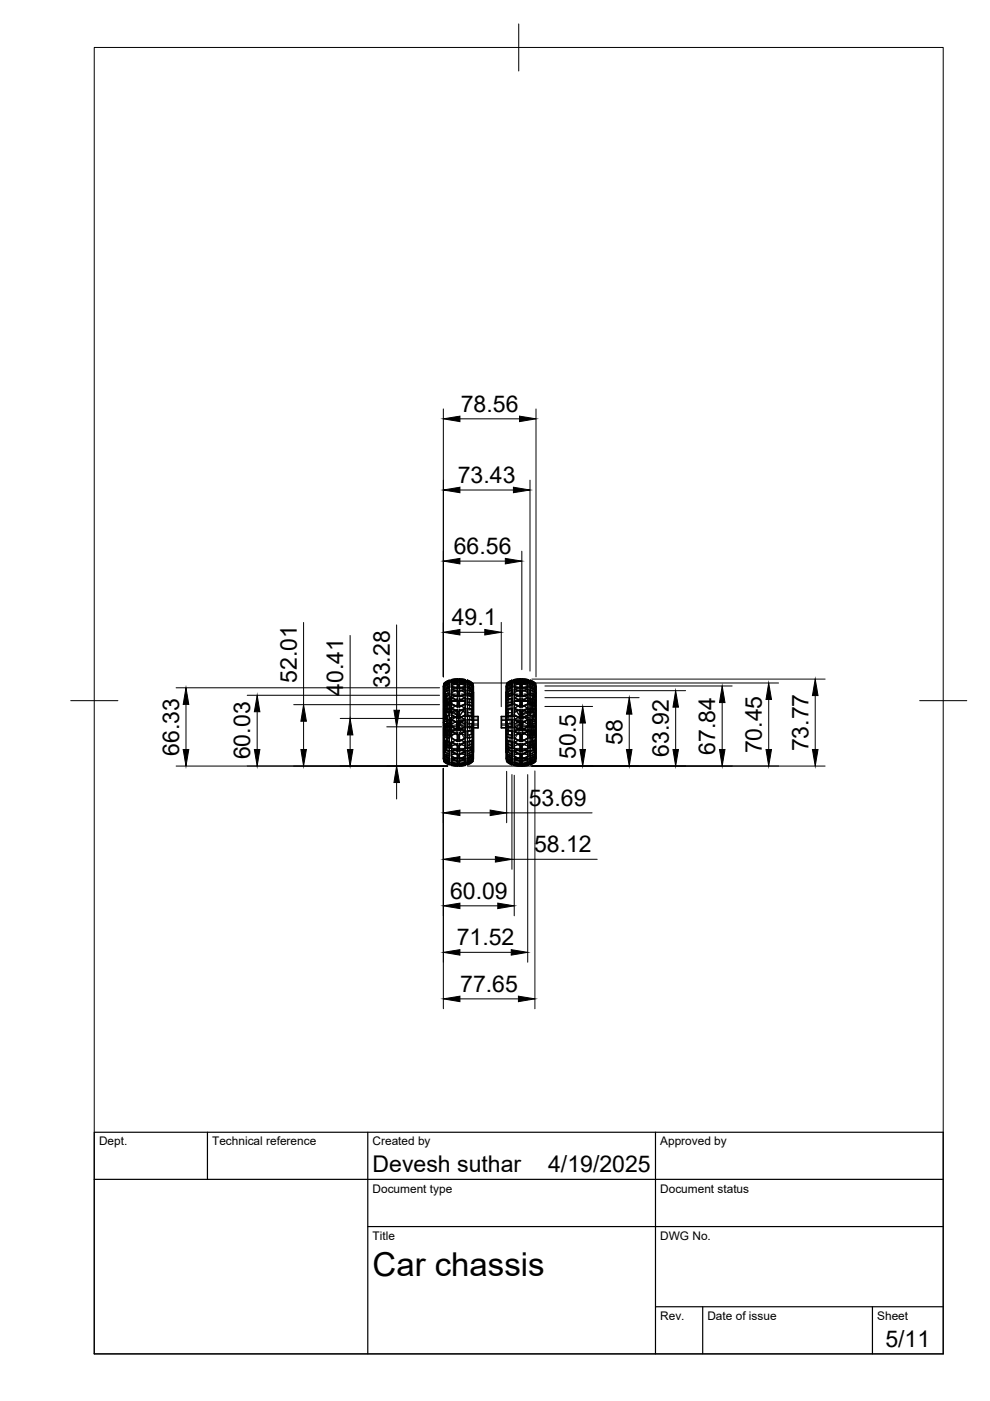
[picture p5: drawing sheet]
<svg xmlns="http://www.w3.org/2000/svg" width="210mm" height="297mm" viewBox="0 0 210 297" stroke-linecap="round" stroke-linejoin="round" font-family="sans-serif">
<!-- layer: Hidden -->
<g fill="none" stroke="#000" stroke-width=".21">
<path d="M94 146.8h.4v2.2M94 153.7v2.4M94 150.1v2.4M94 149v-2.2h.5v5.3M94 147.6h.8v1.1M94.1 151.1h1.2zM94.1 149.1l1.2-.2zM94.1 147.3l1-.4 .2 .1zM94.1 146l.8-.5h.4l-1.1 .5zM94.1 158.8l.1-.6v1.6l1.1 .4v.5M94.1 157l.1-.7v1.9l1.1 .3v.7M94.1 154.9l.1-.8v2.2l1.1 .1v.9"/>
<path d="M94.1 153.4l1.2 .1zM94.1 155.6l1.2 .3zM94.1 157.6l1.2 .4h-.4zM94.1 159.3l1.2 .5-.6-.1zM94.1 145h.1M94.1 151a4.4 4.4 0 0 1 2.7 .7v2.2a.73 .73 0 0 1 0 .7 .73 .73 0 0 1-.7 .3l-2 .3M94.1 149.6v7.3a2.02 2.02 0 0 0 .5 1.8M94.1 155.1l.2 .2 .3 .1v3.3l-.2-.3-.3-1.1v-.5l.2 1.3 .3 .6M94.1 155.1l.3 .3h.4M94.1 150.2h.5h-.5M94.1 150.4h1.2l.7 .1a1.61 1.61 0 0 1 1.2 1.4M94.1 151.5h.5"/>
<path d="M94.1 153h.5M94.1 155h.5M94.2 145h.1M94.2 145.1l1-.6 .1 .1-1.1 .6zM94.2 145l-.1 .2M94.4 150.2v2.4M94.4 153.8v2.4M94.4 157.4v2.1h-.4M94.4 147.2h.4M94.4 159.2h.4M94.5 156.9v2.6h-.5v-2.2M94.5 153.3v2.4"/>
<path d="M94.5 159.1h2.1M94.5 147.1h2.1M94.6 147.6h.1M94.6 152.2v2l-.4-.3-.1-.5 .2 .7 .5 .1v-2M94.6 151v-2l-.3 .5-.2 1.1 .2-1.3 .2-.2 .3-.1v2M94.6 157.3v1.4M94.6 153.7v2.4M94.6 150.1v2.4h.4M94.6 147.6v1.4M94.6 153.9l.2 .1zM94.6 154.5l.9 .1M94.6 150.8h1l.9 .3a1.13 1.13 0 0 1 .7 1.1 1.94 1.94 0 0 0-2.2-1.3h-.4"/>
<path d="M94.6 147.6v.7l-.3 .4-.2 .9M94.6 154.7l.9 .1v.1M94.6 158l.2 .2M94.6 152h.4M94.6 155.2h.4M94.6 155.5h.4M94.7 149.5l-.1 .1 .2-.1zM94.8 148.3l-.5 .2-.2 1.1M94.8 155.3h-.2h.2v2.8l-.2-.1 .2 .1M94.8 155.3v3.4h-.8M94.8 149.5h.1M94.8 154h.1"/>
<path d="M94.8 148.1h.1M94.8 152.3v1.7M94.8 149.5v1.6M94.8 148.1v.6l-.2 .1 .2-.2M94.8 155.3h.1M94.8 148.2v2.4M94.8 151.8v2.8M94.8 155.8v2.4M94.8 159.4v1.5l.2 .4 .6 .4 1 .3M95 152.4v5.8M95 149.1v2.1M95 148v1"/>
<path d="M95 148l-.2 .1M95 148.1h.5M95.2 158.6v.7M95.2 156.5v.8M95.2 154.1v.9M95.2 151.7v.9M95.2 149.4v.8M95.2 147.3v.7M95.2 145.7v.6M95.2 144.7v.3M95.2 144.3h.1M95.3 144.4l-.9 .4-.2 .3-.1-.1"/>
<path d="M95.3 151.7v.9h-1.1v1.5h1.1v.9M95.3 149.4v.8l-1.1 .3v2.1l-.1-.7M95.3 147.4v.7l-1.1 .4v2l-.1-.8M95.3 145.8v.6l-1.1 .5v1.6l-.1-.6M95.3 144.8v.3l-.3 .1a.92 .92 0 0 0-.8 1.2v.5l-.1-.5M95.3 144.4a1.16 1.16 0 0 0-1.1 1.3l-.1-.3M95.5 148.7v2.4M95.5 152.3v2.4h3.2v.2h-3.2M95.5 157.4v1.3h3.2M95.5 154.9v1.3M95.5 149.1h-.7l-.2 .1M95.5 149h-.7l-.2 .1"/>
<path d="M95.5 148.6v.1M95.5 158.2h-.7M95.7 151.1l1.3-.7zM95.7 148.8l1.3-.7zM95.7 146.8l1.3-.6zM95.7 145.3l1.3-.5v.2l-1.2 .4zM95.7 144.4l1.3-.3v.1l-1.2 .3zM95.7 144.2l1.3-.2v.1l-1.2 .2zM95.7 153.5l.7-.3zM95.7 154.1l.1 .9 1.2-.6-1.3 .6zM95.7 144.9l.1 .1M95.7 146.2h.1"/>
<path d="M95.7 148h.1M95.7 150.2h.1M95.7 144.1v.2M95.8 152.6v.6a1.01 1.01 0 0 0 .7 1.3l.5 .3M95.8 159.3v1l1.2 .5M95.8 157.3v1.3l1.2 .6M95.8 155v1.4l1.2 .7M95.8 155.9l1.2-.6zM95.8 156.4v.9l1.2-.5-1.3 .6zM95.8 158.1l1.2-.5zM95.8 158.6v.7l1.2-.4-1.3 .5zM95.8 160l1.2-.4-.5 .3z"/>
<path d="M95.8 144.2v.1M96.4 153.2l.6-.4v.5M96.4 144.2l-.6 .1M96.6 144.4l-1 .2-.6 .5-.2 .4v1.5M96.8 152.1h-1.3v2h1.3M97 150.4v.4l-1.2-.6v2.4l1.2-.7-1.3 .7v-1M97 148.1v.5l-1.2-.6v2.2l1.2-.7-1.3 .7v-.9M97 146.2v.4l-1.2-.4v1.8l1.2-.6-1.3 .6v-.8M97 144.8v.3l-1.2-.1v1.2l1.2-.5-1.3 .5v-.6M97 144.1v.2h-.8a.38 .38 0 0 0-.4 .1 .38 .38 0 0 0 0 .4v.2l1.2-.5-1.3 .4v-.4M97 152.8h.1M97 155.3v.5"/>
<path d="M97 157.6v.5M97 159.6v.4M97.2 151.9v1.6M97.2 153.5v-.1l-.2 .2-.7 .2h-1.7M97.2 153.5v.8M97.2 153.6l-1 .4-1.6 .1M97.2 154.3a1.99 1.99 0 0 1-2.2 1.6h-.9M97.2 153.5v.1M97.2 154.3l1.5 2.6v1.8M97.2 153.5v.2h1.5M97.2 153.4l1.5 .8v.5M97.2 153.6l1.5 .8"/>
<path d="M97.2 153.5h1.5M97.2 151.9h3.2M97.2 154.3h3.2M97.3 147.6h-1.8v1h3.2v.1h-3.2M97.4 153.2v-.4l.6 .4M97.4 150.8v-.4l1.2 .7-1.2-.7v.4l1.2-.6v2.4l-1.2-.7 1.2 .7v-1M97.4 148.2l1.2 .6-1.2-.6v.4l1.2-.6v2.2l-1.2-.7 1.2 .7v-.9M97.4 146.3l.7 .2 .5 .4-1.2-.6v.3l1.2-.4v1.8l-1.2-.6 1.2 .6v-.8M97.4 145v-.2l.4 .2 .8 .3v.1l-1.2-.4v.1l1.2-.1v1.2l-1.2-.5 1.2 .5v-.6M97.4 144.2v-.1l1.2 .3v.1l-1.2-.3 .4 .1a.53 .53 0 0 1 .7 0 .53 .53 0 0 1 .1 .7l-1.2-.5 1.2 .4v-.4M97.4 144.1l1.2 .1M97.4 154.3l1.2 .7v-.9v.9z"/>
<path d="M97.4 155.8v-.5l1.2 .7-1.2-.7v.5M97.4 156.7l1.2 .6v-.9v1zM97.4 157.6l1.2 .6-1.2-.6v.4M97.4 159.6l1.2 .4-1.2-.4v.3M97.4 152.8h.1M97.4 144.2v-.2h.1l1 .2 .1 .1M97.4 144.8v.2M97.4 146.2v.3M97.4 148.1v.4M97.4 153.2v.1M97.4 157.7v.4M97.4 159.7v.3"/>
<path d="M97.8 144.4l1 .3 .6 .5 .1 1.8M97.8 159.1h2.1M97.8 147.1h2.1M97.9 144.2h.7M98 153.2l.6 .3zM98.5 147.6h1.9M98.6 152.6v.6a.99 .99 0 0 1-.8 1.3l-.4 .3M98.6 159.3v1M98.6 158.6l-1.2 .6M98.6 157.3v1.3M98.6 156.4l-1.2 .7M98.6 155v1.4"/>
<path d="M98.6 158.6v.7l-1.2-.4 1.2 .5v-.7M98.6 158.6v.1M98.6 144.2v.1M98.6 144.9v.1M98.6 146.2h.1M98.6 148h.1M98.6 150.2h.1M98.6 144.1v.1M98.7 148.7v1.4l-1.5 2.1M98.7 158.7h1.7M98.7 150l-1.5 2.1M98.7 152.7h-1.5v.8"/>
<path d="M98.7 152.5h-1.5v.2M99.1 151.7v.9h1v1.5h-1v.9M99.1 151.1h1.1zM99.1 149.4v.8l1 .3v2.1l.1-.7M99.1 148.9l1.1 .2zM99.1 147.4v.7l1 .4v2l.1-.8M99.1 145.8v.6l1 .5v1.6l.1-.6M99.1 144.8v.3l.3 .1a.92 .92 0 0 1 .7 1.2v.5l.1-.5M99.1 144.4a1.16 1.16 0 0 1 1 1.3l.1-.3M99.1 153.5l1.1-.1zM99.1 155.9l1.1-.3zM99.1 158l1.1-.4-.8 .4z"/>
<path d="M99.1 159.8l1.1-.5-.5 .4zM99.1 144.4l1 .6M99.1 146.9l1.1 .4zM99.1 145.4l1.1 .6h-.1zM99.1 144.5l1.1 .7-1.1-.6zM99.1 144.3h.1M99.1 158.6v.7M99.1 156.5v.8M99.1 154.1v.9M99.1 151.7v.9M99.1 149.4v.8M99.1 147.3v.7"/>
<path d="M99.1 145.7v.6M99.1 144.7v.3M99.5 148.2v2.4M99.5 151.8v2.8M99.5 155.8v2.4M99.5 159.4v1.5l-.1 .4-.6 .4-1 .3M99.5 147.2h.4M99.5 159.2h.4M99.9 152.5h1.5M99.9 153.5h1.5M99.9 152.7h1.5M99.9 153.7h1.5"/>
<path d="M99.9 150.2v2.4M99.9 153.8v2.4M99.9 157.4v2.1h.5M99.9 156.9v2.6h.5M99.9 153.3v2.4M100.1 145l.1 .2M100.2 145h-.1M100.2 158.8l-.1-.6v1.6l-1 .4v.5M100.2 157l-.1-.7v1.9l-1 .3v.7M100.2 154.9l-.1-.8v2.2l-1 .1v.9M100.4 146.8h-.5v5.4M100.4 146.8h-.5v2.2"/>
<path d="M106.3 152.5h1.5M106.3 153.5h1.5M106.3 152.7h1.5M106.3 153.7h1.5M107.3 158.7h1.7M107.3 151.9h3.2M107.3 154.3h3.2M107.3 147.6h1.8M107.3 146.8h.4v5.4M107.3 146.8h.5v2.2M107.4 151.1h1.2zM107.4 149.1l1.2-.2z"/>
<path d="M107.4 147.3l.8-.4 .4 .1zM107.4 146l.8-.5h.4l-1.1 .5zM107.4 145h.1M107.4 158.8l.1-.6v1.6l1.1 .4v.5M107.4 157l.1-.7v1.9l1.1 .3v.7M107.4 154.9l.1-.8v2.2l1.1 .1v.9M107.4 153.4l1.2 .1zM107.4 155.6l1.2 .3zM107.4 157.6l1.2 .4h-.3zM107.4 159.3l1.2 .5-.6-.1zM107.5 145h.1M107.5 145.1l1-.6 .1 .1-1.1 .6z"/>
<path d="M107.5 145l-.1 .2M107.7 156.9v2.6h-.4M107.7 153.3v2.4M107.7 159.1h2.2M107.7 147.1h2.2M107.8 150.2v2.4M107.8 153.8v2.4M107.8 157.4v2.1h-.5M107.8 147.2h.3M107.8 159.2h.3M108.1 148.2v2.4M108.1 151.8v2.8"/>
<path d="M108.1 155.8v2.4M108.1 159.4v1.5l.2 .4 .5 .4 1.1 .3M108.5 144.3h.1M108.5 158.6v.7M108.5 156.5v.8M108.5 154.1v.9M108.5 151.7v.9M108.5 149.4v.8M108.5 147.3v.7M108.5 145.7v.6M108.5 144.7v.3M108.6 144.4l-1.1 .6"/>
<path d="M108.6 151.7v.9h-1.1v1.5h1.1v.9M108.6 149.4v.8l-1.1 .3v2.1l-.1-.7M108.6 147.4v.7l-1.1 .4v2l-.1-.8M108.6 145.8v.6l-1.1 .5v1.6l-.1-.6M108.6 144.8v.3l-.4 .1a.92 .92 0 0 0-.7 1.2v.5l-.1-.5M108.6 144.4a1.16 1.16 0 0 0-1.1 1.3l-.1-.3M109 152.5h1.5v.2M109 152.7h1.5M109 148.7v1.4l1.5 2.1M109 150l1.5 2.1M109 151.1l1.3-.7zM109 148.8l1.3-.7z"/>
<path d="M109 146.8l1.3-.6zM109 145.3l1.3-.5v.2l-1.2 .4zM109 144.4l1.3-.3v.1l-1.2 .3zM109 153.5l.7-.3zM109 154.1l.1 .9 1.2-.7-1.3 .7zM109 156l1.3-.7zM109 156.5l.1 .8 1.2-.5-1.3 .6zM109 151.6v1l1.3-.8M109 144.9l.1 .1M109 146.2h.1M109 148h.1M109 150.2h.1"/>
<path d="M109 144.1l.1 .1M109.1 144.3l-.1-.1 .3-.1 1-.1v.3h-.5a.53 .53 0 0 0-.6 0 .53 .53 0 0 0-.1 .7l1.2-.5-1.3 .4v-.4M109.1 152.6v.6a.99 .99 0 0 0 .7 1.3l.5 .3M109.1 159.3v1l1.2 .5M109.1 157.3v1.3l1.2 .6M109.1 155v1.4l1.2 .7M109.1 158.1l1.2-.5zM109.1 158.6v.7l1.2-.4-1.3 .5zM109.1 160l1.2-.4-.5 .3zM109.1 144.2l-.1 .1M109.7 153.2l.6-.4v.4M109.7 144.2h-.6"/>
<path d="M109.9 144.4l-1.1 .3-.6 .5-.1 1.8M110.3 150.4v.4l-1.2-.6v2.4l1.2-.7M110.3 148.1v.5l-1.2-.6v2.2l1.2-.7-1.3 .7v-.9M110.3 146.2v.4l-1.2-.4v1.8l1.2-.6-1.3 .6v-.8M110.3 144.8v.3l-1.2-.1v1.2l1.2-.5-1.3 .5v-.6M110.3 144.1l-1.2 .1M110.3 152.8h.1M110.3 151.8v.1M110.3 153.2v.1M110.3 154.3v.1M110.3 155.3v.5M110.3 157.6v.5"/>
<path d="M110.3 159.6v.4M110.3 147.6h1.9v1h-3.2v.1h3.2M110.5 151.9v1.6v-.1l.2 .2 .6 .2h1.7M110.5 153.5v.8M110.5 153.5l.1 .3 .5 .2 1.9 .1M110.5 154.3a1.99 1.99 0 0 0 2.2 1.6h.8M110.5 154.3l-1.5 2.6v1.8M110.5 152.7v.8h-1.5M110.5 153.5v.2h-1.5M110.5 153.4l-1.5 .8v.5M110.5 153.6l-1.5 .8M110.7 150.8v-.4l1.2 .7-1.2-.7v.4l1.2-.6v2.4l-1.2-.7 1.2 .7v-1"/>
<path d="M110.7 148.5v-.4l1.2 .7-1.2-.6v.4l1.2-.6v2.2l-1.2-.7 1.2 .7M110.7 146.5v-.3l1.2 .7-1.2-.6v.3l1.2-.4v1.8l-1.2-.6 1.2 .6M110.7 145v-.2l1.2 .6-1.2-.4v.1l1.2-.1v1.2l-1.2-.5 1.2 .5M110.7 144.2v-.1l.6 .1 .6 .2v.1l-1.2-.3 .7 .1a.38 .38 0 0 1 .5 .1 .38 .38 0 0 1 0 .4v.2l-1.2-.5 1.2 .4M110.7 154.3l1.2 .7v-.9v.9zM110.7 155.8v-.5l1.2 .7-1.2-.7v.5M110.7 156.7l1.2 .6v-.9v1zM110.7 157.7l1.2 .5-1.2-.6v.4M110.7 158.9l1.2 .4v-.7v.8zM110.7 159.7l1.2 .3-1.2-.4v.3M110.7 152.8h.1M110.7 157.6v.5"/>
<path d="M110.7 159.6v.4M110.8 152.1h1.4v2h-1.4M111.1 159.1h2.1M111.1 147.1h2.1M111.1 144.4l.9 .2 .6 .5 .2 .4v1.5M111.2 144.2h.7M111.3 153.2l.6 .3zM111.3 153.2l-.6-.4v.5M111.9 144.2l-1.2-.1v-.1l1.1 .2 .1 .1M111.9 152.6v.6a1.01 1.01 0 0 1-.8 1.3l-.4 .3M111.9 159.3v1M111.9 158.6l-1.2 .6"/>
<path d="M111.9 157.3v1.3M111.9 156.4l-1.2 .7M111.9 155v1.4M111.9 144.2v.1M111.9 149.3v.9M111.9 147.2v.8M111.9 145.6v.6M111.9 144.5v.4M111.9 144.9v.1M111.9 146.2h.1M111.9 148h.1M111.9 150.2h.1"/>
<path d="M111.9 144.1v.1M112.2 148.7v2.4M112.2 152.3v2.4h-3.2v.2h3.2v1.3M112.2 157.4v1.3h-3.2M112.2 149.1h.7l.1 .1M112.2 149h.5M112.2 158.2h.6M112.2 148.1h.5M112.2 148.6v.1M112.4 151.7v.9h1v1.5h-1v.9M112.4 148.9l1.1 .2zM112.4 149.4v.8l1 .3v2.1l.1-.7"/>
<path d="M112.4 147.4v.7l1 .4v2l.1-.8M112.4 145.8v.6l1 .5v1.6l.1-.6M112.4 144.8v.3l.3 .1a.92 .92 0 0 1 .7 1.2v.5l.1-.5M112.4 153.5l1.1-.1zM112.4 155.9l1.1-.3zM112.4 158l1.1-.4-.7 .4zM112.4 159.8l1.1-.5-.6 .4zM112.4 151.1h1.1zM112.4 146.9l1.1 .4zM112.4 145.4l1.1 .6h-.1zM112.4 144.5l1.1 .7-1.1-.6zM112.4 158.6v.7"/>
<path d="M112.4 156.5v.8M112.4 154.1v.9M112.4 151.7v.9M112.4 149.4v.8M112.4 147.3v.7M112.4 145.7v.6M112.4 144.7v.3M112.4 144.3h.1M112.7 152.4v2.4M112.7 149.1v2.1M112.7 148v1M112.7 149l.3 .1"/>
<path d="M112.7 154.8h-.5v.1M112.7 154.8v3.4M112.7 148l.2 .1M112.7 152h.3M112.7 155.2h.3M112.7 155.5h.3M112.8 148.2v2.4M112.8 151.8v2.8M112.8 155.8v2.4M112.8 159.4v1.5l-.2 .4-.6 .4-.9 .3M112.8 147.2h.4M112.8 159.2h.4"/>
<path d="M112.9 152.3v1.7M112.9 149.5v1.6M112.9 154l.1-.1zM112.9 149.5l.1 .1zM112.9 148.1v.6l.1 .1-.1-.2M112.9 155.3h.1M112.9 148.1h.1M112.9 148.3l.4 .2 .2 1.1M112.9 155.3h.1h-.1v2.8l.1-.1-.1 .1M112.9 155.3v3.4h.7M112.9 152.2v2h.1M113 149l.4 .5 .1 1.1-.1-1.1z"/>
<path d="M113 147.6h.1M113 157.3v1.4M113 153.7v2.4M113 150.1v2.4h-.3M113 147.6v1.4M113 154.5l-.8 .1M113 150.8h-.9l-.9 .3a1.13 1.13 0 0 0-.7 1.1 1.94 1.94 0 0 1 2.2-1.3h.3M113 149v2M113 152.2v2M113 147.6v.7l.4 .4 .1 .9M113 154.7l-.3 .1M113 158l-.2 .2"/>
<path d="M113 149h-.1v2M113 151.5h.5M113 153h.5M113 155h.5M113 150.2h.5M113.2 156.9v2.6h.4v-2.2M113.2 153.3v2.4M113.2 150.2v2.4M113.2 153.8v2.4M113.2 157.4v2.1h.5M113.4 145l-1-.6a1.16 1.16 0 0 1 1 1.3l.1-.3M113.4 145h.1"/>
<path d="M113.4 159.8v1M113.4 159.8l-1 .4v.5M113.4 158.2v1.6M113.4 158.2l-1 .3v.7M113.4 156.3v1.9M113.4 156.3l-1 .1v.9M113.4 145l.1 .2M113.4 156.3l.1 .7M113.4 158.2l.1 .6M113.4 159.8l.1 .4M113.5 145h-.1M113.5 151a4.4 4.4 0 0 0-2.7 .7v2.2a.73 .73 0 0 0 .1 .7 .73 .73 0 0 0 .7 .3l1.9 .3"/>
<path d="M113.5 153.4l-.1 .6-.4 .2M113.5 155.1l-.2 .3h-.4M113.5 155.1l-.1 .2-.4 .1v3.3l.3-.3 .2-1.1v-.5l-.1 1.3-.4 .6M113.5 149.6v7.3a2.02 2.02 0 0 1-.5 1.8M113.5 150.4h-1.1l-.7 .1a1.61 1.61 0 0 0-1.2 1.4M113.5 154.9l-.1-.8v2.2M113.6 153.7v2.4M113.6 150.1v2.4M113.6 149v-2.2h-.4v5.3M113.6 147.6h-.7v1.1M113.7 146.8h-.5v2.2M94.1 161.1l.1-.3a1.05 1.05 0 0 0 .9 1.1l.2 .1"/>
<path d="M94.1 160.2l.1-.4v1l1.1 .6v.3M94.1 160.6l.1-.1 1.1 .6-.1 .2zM94.1 161.3l.1-.1 1.1 .7-.1 .1zM94.1 161.2v.2l.1-.1 1.1 .7M95.2 162.1h.1M95.2 161.5v.3M95.2 160.3v.5M95.7 162.2l.1-.1 1.2 .2M95.8 161.8a.56 .56 0 0 0 .7 .4l.5 .1-1.3-.2M95.8 160.8a.7 .7 0 0 0 .7 1l.5 .1M95.8 160.3v.5l1.2-.1-1.3 .2zM95.8 161.3l1.2-.2-.6 .2-.7 .1z"/>
<path d="M95.8 161.5a.35 .35 0 0 0 .1 .3 .35 .35 0 0 0 .4 0l.7-.1-1.3 .2zM95.8 162h1.2v.1h-1.3zM95.8 162.1v.1M97 162.3v.1h-.4M97 161.1v.3M97 162v.2M97.4 160.6l1.2 .2v-.5v.6zM97.4 161.1l.1 .2 1.1 .1v-.1l-1.2-.2v.2M97.4 161.7l1.2 .1v-.3v.4zM97.4 162l.1 .2 1.1-.1v-.1h-1.2v.2M97.4 162.3v.1h.4M97.4 161.2v.2"/>
<path d="M98.6 162.1l-1.2 .2 1.2-.2M98.6 161.8v.3M98.6 161.5l-1.2 .4M98.6 160.8v.7M98.6 160.3l-1.2 .5M98.6 162.1l-1.2 .2M98.6 162.1v.1M99.1 161.1l1-.6 .1 .1-.7 .5-.4 .2zM99.1 161.9l1-.7 .1 .1-.8 .6-.3 .1zM99.1 162.1h.1M99.1 161.5v.3M99.1 160.3v.5"/>
<path d="M100.2 161.1l-.1-.3a1.05 1.05 0 0 1-.9 1.1l-.1 .1M100.2 160.2l-.1-.4v1l-1 .6v.3M100.2 161.4l-.1-.1-1 .7M100.2 161.2v.2M107.4 161.1l.1-.3a1.05 1.05 0 0 0 .9 1.1l.2 .1M107.4 160.2l.1-.4v1l1.1 .6v.3M107.4 161.3l.1-.1 1.1 .7-.1 .1zM107.4 161.2l.1 .2M107.4 161.4l.1-.1zM107.5 160.5l1.1 .6-.1 .2-.8-.5-.3-.2zM107.5 161.4l1.1 .6M108.5 162.1h.1"/>
<path d="M108.5 161.5v.3M108.5 160.3v.5M109 162.2l.1-.1 1.2 .2M109.1 161.8a.53 .53 0 0 0 .7 .4l.5 .1-1.3-.2M109.1 160.8v.7l1.2 .4M109.1 160.3v.5l1.2-.1-1.3 .2zM109.1 161.3l1.2-.2-.5 .2-.8 .1zM109.1 161.5v.3h1.2l-1.3 .1zM110.3 162h-1.2l-.1 .1M110.3 162l-.1 .2-1.2-.1M110.3 162v.4h-.4M110.3 161.1v.3"/>
<path d="M110.7 160.6l1.2 .2v-.5v.6zM110.7 161.2l1.2 .2v-.1l-1.2-.2v.2M110.7 161.7l.7 .1a.33 .33 0 0 0 .5-.3v.4zM110.7 162h1.2v.1l-1.1 .1zM110.7 162v.4h.4M110.7 161.1v.3M111.9 162.1l-1.2 .2 1.2-.2M111.9 161.8v.3M111.9 161.5l-1.2 .4M111.9 160.8v.7M111.9 160.3l-1.2 .5M111.9 162.1l-1.2 .2"/>
<path d="M111.9 162.1v.1M112.4 161.1l1-.6 .1 .1-.6 .4-.5 .3zM112.4 161.9l1-.7 .1 .1-.8 .6-.3 .1zM112.4 162.1h.1M112.4 161.5v.3M112.4 160.3v.5M113.4 161.3l-1 .7 1-.6M113.4 160.8v.5M113.4 160.8l-1 .6v.3M113.4 161.3v.1M113.4 160.8l.1 .3M113.5 161.2l-.1 .2"/>
</g>
<!-- layer: Visible -->
<g fill="none" stroke="#000" stroke-width=".36">
<path d="M94.1 145.2l-.1 .4v15.2l.1 .4M94.1 145.4l1.1-.7 .1 .1-1.1 .6zM94.1 146.4l1.1-.7 .1 .1zM94.1 147.9l1-.5h.2zM94.1 149.7l1.2-.3zM94.1 151.9l1.2-.2zM94.1 158.8l1.2 .4-.1 1.1-1.1-.5zM94.1 157l1.2 .3-.1 1.3-1.1-.4v-1.2l1.2 .2M94.1 145l1.1-.7 .1 .1h-.3zM94.1 145v.4M94.1 154.9l1.2 .1M94.1 158.8l1.2 .4"/>
<path d="M94.2 145h-.1M94.2 154.8l1.1 .2M94.2 154.9l-.1 1.4 .6 .1h.6v-1.4M95.2 152.6v1.5h-1.1v-1.5h.5h.7l-.1 1.5M95.2 144.3v.4M95.2 145v.7M95.2 146.3v1M95.2 148v1.4M95.2 150.2v1.5M95.2 155v1.5M95.2 157.3v1.3M95.2 159.3v1"/>
<path d="M95.2 144.3h.1M95.3 144.8l-.1-.5-1.1 .7M95.3 145.8l-.1-.8-.3 .1a.98 .98 0 0 0-.8 1.3M95.3 147.4v-1h-.4a1.03 1.03 0 0 0-.8 1.5M95.3 149.4l-.1-1.4-1.1 .4v1.3M95.3 151.7v-1.5h-.4l-.8 .2v1.5M95.3 144.4h.1M95.7 152.6l1.3 .7v1.5l-1.3-.7zM95.7 144.5l1.3 .1v.1h-1.2zM95.7 144.2h1.3v.5M95.7 145.6l1.3 .4zM95.7 145.6v-.7l1.3 .1v1"/>
<path d="M95.7 147.2l1.3 .5zM95.7 147.2v-1l1.3 .3v1.2M95.7 149.3l1.3 .6zM95.7 149.3v-1.3l1.3 .5v1.4M95.7 151.6l1.3 .7zM95.7 151.6v-1.4l1.3 .6v1.5M95.7 144.2v.3M95.7 152.6l1.1 .6M95.7 155l1.3 .8M95.7 157.4l1.3 .6M95.7 159.4l1.3 .5M95.7 144.3l-.4 .1"/>
<path d="M95.8 159.3l1.2 .6v1l-1.3-.5zM95.8 157.3l1.2 .7v1.3l-1.3-.6zM95.8 155l1.2 .8v1.4l-1.3-.7zM95.8 144.2h-.1M96.4 144.2h.6M96.8 153.2l.2 .1v1.5M97 144.1v-.1l-1.3 .1 1.3-.1v.2M97 144.2v.4M97 145v.9M97 146.5v1.1M97 148.5v1.3M97 150.8v1.5"/>
<path d="M97 155.8v1.4M97 158.1v1.2M97 144h.1M97 144.1v.1M97 154.8h.1M97 144.1h.4M97.4 144.1l.5 .1M97.4 144.6v-.4v.5h1.2v-.2l-1.2 .1v.1M97.4 145.9v-.9v1l1.2-.4-1.2 .4M97.4 147.6v-1.1v1.2l1.2-.5-1.2 .5M97.4 149.8v-1.3v1.4l1.2-.6-1.2 .6M97.4 150.8v1.5l1.2-.7-1.2 .7z"/>
<path d="M97.4 144v.2h1.2M97.4 144l1.2 .1M97.4 145l1.2-.1v.7M97.4 146.5l1.2-.3v1M97.4 148.5l1.2-.5v1.3M97.4 150.8l1.2-.6v1.4M97.4 155.8v1.4M97.4 158v1.3M97.4 159.9v1M97.4 144v.1M97.4 154.8h.1M97.5 153.2l1.1-.6z"/>
<path d="M97.5 153.2l-.1 .1v1.5M98.6 152.6v1.5l-1.2 .7v-1.5l.1-.1M98.6 144.1v.1M98.6 159.4v1l-1.2 .5v-1l1.2-.6-1.2 .7M98.6 157.4v1.3l-1.2 .6v-1.3l1.2-.6-1.2 .7M98.6 155v1.5l-1.2 .7v-1.4l1.2-.8-1.2 .8M98.6 144.2v.3M98.6 144.3l.5 .1M99.1 144.8l1 .6 .1-.4M99.1 159.2v1.1zM99.1 157.3v1.3zM99.1 155v1.5z"/>
<path d="M99.1 144.4h.1M99.1 159.2l1.1-.4-1.1 .5M99.1 157.2l1.1-.2-1.1 .3M99.1 152.6h1.1v1.5h-1.1v-1.5v1.5M99.1 144.3v.5zM99.1 145v.8zM99.1 145l.4 .1a.82 .82 0 0 1 .6 1.3l-1-.6M99.1 146.3v1.1zM99.1 146.3l.4 .1a1.04 1.04 0 0 1 .7 1.5l-1.1-.5M99.1 148v1.4zM99.1 148l1.1 .4v1.3l-1.1-.3M99.1 150.2v1.5z"/>
<path d="M99.1 150.2l1.1 .2v1.5l-1.1-.2M99.1 144.3l1.1 .7M99.1 144.7l1.1 .7M99.1 145.7l1.1 .7M99.1 147.3l1.1 .6M99.1 149.4l1.1 .3M99.1 151.7l1.1 .2M99.1 144.3v.1M99.1 144.3h.1M100.1 154.9l-1 .1M100.1 154.8l-1 .2M100.2 145.2l.2 .4v15.2l-.2 .4"/>
<path d="M100.2 145h.1M100.2 154.9v1.4l-1.1 .2M100.2 157v1.2l-1.1 .4M100.2 158.8v.5a.95 .95 0 0 1-1.1 1M100.4 146.8v12.7M100.4 151.9h1v2.4h-1M107.3 151.9h-1v2.4h1M107.3 146.8v12.7M107.4 145.2l-.1 .4v15.2l.1 .4M107.4 154.9v1.4l1.1 .2M107.4 157v1.2l1.1 .4M107.4 158.8v.5a.95 .95 0 0 0 1.1 1"/>
<path d="M107.5 145h-.1M107.5 154.9l1 .1M107.5 154.8l1.1 .2M108.5 152.6h-1.1v1.5h1.1M108.5 144.7v-.4l.1 .5-1.1 .6-.1-.4M108.5 145l-.3 .1a.82 .82 0 0 0-.7 1.3l1.1-.6-.1-.8v.7M108.5 146.3l-.3 .1a1.04 1.04 0 0 0-.8 1.5l1.2-.5-.1-1.1v1M108.5 148l-1.1 .4v1.3l1.2-.3-.1-1.4v1.4M108.5 150.2l-1.1 .2v1.5l1.2-.2-.1-1.5v1.5M108.5 144.3l.1 .1M108.5 157.3v1.3zM108.5 144.3l-1.1 .7"/>
<path d="M108.5 144.7l-1.1 .7M108.5 145.7l-1.1 .7M108.5 147.3l-1.1 .6M108.5 149.4l-1.1 .3M108.5 151.7l-1.1 .2M108.5 152.6l.1 1.5zM108.5 144.7l.1 .1M108.5 145.7l.1 .1M108.5 147.3l.1 .1M108.5 149.4h.1M108.5 151.7h.1M108.6 159.2l-.1 1.1"/>
<path d="M108.6 155l-.1 1.5M108.6 144.4h.1M108.6 159.2l-1.2-.4 1.1 .5M108.6 157.2l-1.2-.2 1.1 .3M109 152.6v1.5l1.3 .7v-1.5l-.2-.1M109 152.6l1.1 .6zM109 144.5l.1 .2h1.2M109 145.6l1.3 .4M109 147.2l1.3 .5M109 149.3l1.3 .6M109 151.6l1.3 .7M109 159.4v1l1.3 .5v-1l-1.2-.6 1.2 .7"/>
<path d="M109 157.4v1.3l1.3 .6v-1.3l-1.3-.6 1.3 .7M109 155v1.5l1.3 .7v-1.4l-1.3-.8 1.3 .8M109 144.5l1.3 .1v.1M109 144.3l-.4 .1M109.1 144.2h-.1M109.7 144.2h.6M110.1 153.2l.2 .1v1.5M110.3 144.6v-.4v.5M110.3 145.9v-.9v1M110.3 147.6v-1.1v1.2M110.3 149.8v-1.3v1.4M110.3 150.8v1.5z"/>
<path d="M110.3 144v.2M110.3 144l-1.3 .1 1.3-.1M110.3 144.2h-1.3v.3M110.3 145l-1.3-.1v.7M110.3 146.5l-1.3-.3v1M110.3 148.5l-1.3-.5v1.3M110.3 150.8l-1.3-.6v1.4M110.3 155.8v1.4M110.3 158v1.3M110.3 159.9v1M110.3 154.8h.1M110.3 144.1l1-.1 .6 .2"/>
<path d="M110.7 153.3l1.2-.7v1.5l-1.2 .7zM110.7 144.2h.5M110.7 150.8v1.5l1.2-.7-1.2 .7v-1.5l1.2-.6v1.4M110.7 159.9l1.2-.6v1.1l-1.2 .5zM110.7 158l1.2-.7v1.4l-1.2 .6zM110.7 155.8l1.2-.8v1.5l-1.2 .7zM110.7 144l1.2 .2M110.7 144.2v.4M110.7 145v.9M110.7 146.5v1.1M110.7 148.5v1.3M110.7 155.8v1.4"/>
<path d="M110.7 158.1v1.2M110.7 144v.2M110.7 144.6v.1M110.7 145.9v.1M110.7 147.6v.1M110.7 149.8v.1M110.7 154.8h.1M110.8 153.2l-.1 .1v1.5M111.9 144.2h-1.2v.5h1.2v-.2l-1.2 .1M111.9 145.6v-.7l-1.2 .1v1l1.2-.4-1.2 .3M111.9 147.2v-1l-1.2 .3v1.2l1.2-.5-1.2 .4M111.9 149.3v-1.3l-1.2 .5v1.4l1.2-.6-1.2 .5"/>
<path d="M111.9 144.2v.3M111.9 152.6l-1.1 .6M111.9 155l-1.2 .8M111.9 157.4l-1.2 .6M111.9 159.4l-1.2 .5M111.9 144.3l.5 .1M112.4 144.4v-.1l.7 .3 .4 .4M112.4 144.4h.1M112.4 159.2l1.1-.5a1.06 1.06 0 0 1-1.1 1.6M112.4 157.2l1.1-.2v1.2l-1.1 .4M112.4 152.6v1.5h1.1v-1.5h-.4h-.7v1.5M112.4 144.7l.9 .4 .2 .3h-.1l-1-.6v-.5l1.1 .7"/>
<path d="M112.4 145.7l1.1 .7-1.1-.6v-.8l.4 .1a.98 .98 0 0 1 .7 1.3M112.4 147.3l1.1 .6-1.1-.5v-1h.4a1.03 1.03 0 0 1 .7 1.5M112.4 149.4l1.1 .3-1.1-.3v-1.4l1.1 .4v1.3M112.4 151.7l1.1 .2-1.1-.2v-1.5l.9 .2h.2v1.5M112.4 144.3l.6 .2 .5 .5M112.4 144.3v.4M112.4 145v.7M112.4 146.3v1M112.4 148v1.4M112.4 150.2v1.5M112.4 157.3v1.3M112.4 159.3v1"/>
<path d="M112.4 144.3v.1M112.4 144.3h.1M112.4 144.7v.1M112.4 145.7v.1M112.4 147.3v.1M112.4 149.4h.1M112.4 151.7h.1M113.4 154.9l.1 1.4-1.1 .2M113.5 154.8l-1.1 .2v1.5M113.5 145.2l.2 .4v15.2l-.2 .4M113.5 158.8l-1.1 .4v1.1M113.5 157l-1.1 .3v1.3"/>
<path d="M113.5 154.9l-1.1 .1v1.5M113.5 145v.4M94.1 161.4l.1-.4 1.1 .7M94.1 161.4l1.1 .7 .1-.4M94.1 160.2l.8 .5h.4M94.1 161.1l.5 .4 .6 .3 .1-.1M94.1 161.4h.1M94.1 161.4l.5 .4 .6 .3 .1-.1M94.2 160.2l1.1 .5M94.2 160.2a.64 .64 0 0 0-.1 .6 .64 .64 0 0 0 .6 .5l.5 .2 .1-.8M95.2 160.8v.7M95.2 161.8v.3"/>
<path d="M95.3 162h.1M95.3 162l.4 .1M95.7 162.2l.1-.4 1.2 .3v.2M95.7 160.9l1.3 .4M95.7 162.2l1.3 .2v-.1M95.7 161.9l1.3 .3v-.1M95.7 162.2v.1M95.8 160.8l1.2 .5v.7l-1.3-.4zM95.8 162.2l.8 .2M97 160v.9M97 161.4v.6M97 162.2v.2"/>
<path d="M97 162.3h.4M97.4 162.2l1.2-.3v-.1l-1.2 .3v.2M97.4 161.3v.7M97.4 162.1v.3M98.6 162.2h.1M98.6 160.9v.7l-1.2 .4v-.7l1.2-.5v.1l-1.2 .5M98.6 162.3l-.8 .1M98.6 162.2l-1.2 .2v-.1M98.6 161.9v.3M99.1 161.7v.4zM99.1 160.7v.8zM99.1 162l-.5 .1"/>
<path d="M99.1 161.7l1-.7 .1 .1-1.1 .7M99.1 162h.1M100.1 160.2l-.1 .2-.9 .4M100.1 160.2l-1 .5M100.2 161.4l-.7 .6-.4 .1v-.1M100.2 161.4h.1M100.2 160.2a1.09 1.09 0 0 1-1.1 1.3M100.2 161.1v.3M100.2 161.4l-1.1 .7M107.4 161.4l.8 .6 .3 .1 .1-.1M107.4 160.2a1.09 1.09 0 0 0 1.1 1.3M107.4 161.1v.3l.3 .2 .8 .5"/>
<path d="M107.5 160.2l.2 .2 .8 .4M107.5 160.2l1.1 .5M108.6 161.7l-.1 .4M108.6 160.7l-.1 .8M108.6 162l.4 .1M108.6 162h.1M108.6 161.7l-1.1-.7-.1 .1 1.1 .7M109 160.9v.7l1.3 .4v-.7l-1.2-.5-.1 .1 1.3 .5M109 162.2l.9 .2M109 162.2l1.3 .2v-.1M109 161.9v.3M109.1 162.2l-.1 .1"/>
<path d="M110.3 162.2l-1.3-.3 .1-.1 1.2 .3v.2M110.3 161.3v.7M110.3 162.1v.3M110.3 162.3h.4M110.7 161.3l1.2-.5v.8l-1.2 .4zM110.7 160v.9M110.7 161.4v.6M110.7 162.2v.2M110.7 162.3v.1M111.9 162.2h.1M111.9 162.2v-.4l-1.2 .3v.2M111.9 162.3l-.8 .1"/>
<path d="M111.9 160.9l-1.2 .4M111.9 162.2l-1.2 .2M111.9 161.9l-1.2 .3v-.1M112.4 162h.1M112.4 160.8v.7M112.4 161.8v.3M113.4 160.2a.64 .64 0 0 1 .2 .6 .64 .64 0 0 1-.6 .5l-.6 .2M113.5 160.2l-1.1 .5M113.5 161.1l-.4 .4-.7 .3v-.1v.4M113.5 161.4v-.4l-1.1 .7M113.5 160.2l-.7 .5h-.4v.8M113.5 161.4h.1"/>
<path d="M113.5 161.4l-1.1 .7v-.1l-.5 .1M113.5 161.4l-1.1 .7"/>
</g>
<g fill="#000">
<circle cx="94.1" cy="145" r=".18"/>
<circle cx="94.5" cy="147.6" r=".18"/>
<circle cx="94.5" cy="149.6" r=".18"/>
<circle cx="95.3" cy="144.4" r=".18"/>
<circle cx="95.7" cy="144.1" r=".18"/>
<circle cx="97" cy="153.3" r=".18"/>
<circle cx="97.4" cy="153.3" r=".18"/>
<circle cx="99.1" cy="144.4" r=".18"/>
<circle cx="99.9" cy="149.6" r=".18"/>
<circle cx="99.9" cy="147.6" r=".18"/>
<circle cx="107.4" cy="145" r=".18"/>
<circle cx="107.7" cy="147.6" r=".18"/>
<circle cx="107.7" cy="149.6" r=".18"/>
<circle cx="108.6" cy="144.4" r=".18"/>
<circle cx="109" cy="144.1" r=".18"/>
<circle cx="110.3" cy="153.3" r=".18"/>
<circle cx="110.7" cy="153.3" r=".18"/>
<circle cx="110.7" cy="152.3" r=".18"/>
<circle cx="112.4" cy="144.4" r=".18"/>
<circle cx="113.2" cy="149.6" r=".18"/>
<circle cx="113.2" cy="147.6" r=".18"/>
</g>
<!-- layer: BORDER -->
<path d="M20 10.1h180v276.9h-180zM110 5.1v10M15 148.6h10M195 148.6h10" fill="none" stroke="#000" stroke-width=".21"/>
<!-- layer: TITLEBLOCK -->
<path d="M20 240.1h180v46.9h-180zM20 250h180M44 240.1v9.9M78 240.1v46.9M139 240.1v46.9M78 260.1h122M139 277.1h61M149 277.1v9.9M185 277.1v9.9" fill="none" stroke="#000" stroke-width=".25"/>
<!-- layer: FD_Dimensions -->
<g fill="none" stroke="#000" stroke-width=".21">
<path d="M94 86.7v56.8M97.5 88.8h12.7M113.6 86.7v56.8M97.5 103.9h11.4M97.5 119h9.6M110.6 116.9v25.1M112.4 101.8v40.5M64.4 132v17.4M74.2 134.7v17.6M84.1 132.5v18.1M97.5 134.1h5.3M106.3 132v17.8"/>
<path d="M37.3 145.8h55.9M39.4 149.3v9.6M52.4 147.4h40.8M54.5 150.9v8M62.3 149.4h30.9M64.4 152.9v6M72.1 152.3h22.8M74.2 155.8v3.1M82 154.1h11.6M84.1 154.1v8.3M97.4 144.8h67.7M112.8 144h62.1"/>
<path d="M115.5 145.4h39.7M115.5 146.4h29.9M115.5 147.9h20M115.5 149.8h10.1M123.5 153.3v5.6M133.4 151.4v7.5M143.3 149.9v9M153.1 149v9.9M163 148.3v10.6M172.8 147.5v11.4M37.3 162.4h57.6M84.1 165.9v3.5"/>
<path d="M94 162.9v51M97.5 172.3h6.4M99.1 162.4h75.8M107.4 163.5v10.9M107.4 172.3h18.1M108.5 164.2v20.1M109 164.4v29.8M111.9 164.2v39.8M113.4 163.5v50.4M97.5 192.1h8M97.5 182.2h7.5M108.5 182.2h18.1"/>
<path d="M97.5 211.8h12.4M97.5 201.9h10.9"/>
</g>
<g fill="#000" stroke="#000" stroke-width=".21">
<path d="M94 88.8l3.5-.6v1.2zM110.2 88.2l3.4 .6-3.4 .6zM94 103.9l3.5-.6v1.2zM94 119l3.5-.6v1.2zM107.1 118.4l3.5 .6-3.5 .6zM108.9 103.3l3.5 .6-3.5 .6zM94 134.1l3.5-.6v1.1zM102.8 133.5l3.5 .6-3.5 .5zM38.8 158.9h1.2l-.6 3.5zM39.4 145.8l.6 3.5h-1.2zM53.9 158.9h1.2l-.6 3.5zM54.5 147.4l.6 3.5h-1.2z"/>
<path d="M63.8 158.9h1.2l-.6 3.5zM64.4 149.4l.6 3.5h-1.2zM73.7 158.9h1.1l-.6 3.5zM74.2 152.3l.6 3.5h-1.1zM83.5 150.6h1.2l-.6 3.5zM123 158.9h1.1l-.6 3.5zM123.5 149.8l.6 3.5h-1.1zM132.8 158.9h1.2l-.6 3.5zM133.4 147.9l.6 3.5h-1.2zM142.7 158.9h1.1l-.5 3.5zM143.3 146.4l.5 3.5h-1.1zM152.5 158.9h1.2l-.6 3.5z"/>
<path d="M153.1 145.4l.6 3.6h-1.2zM162.4 158.9h1.2l-.6 3.5zM163 144.8l.6 3.5h-1.2zM172.3 158.9h1.1l-.6 3.5zM172.8 144l.6 3.5h-1.1zM84.1 162.4l.6 3.5h-1.2zM94 172.3l3.5-.5v1.1zM103.9 171.8l3.5 .5-3.5 .6zM94 192.1l3.5-.6v1.1zM94 182.2l3.5-.6v1.2zM105 181.6l3.5 .6-3.5 .6zM105.5 191.5l3.5 .6-3.5 .5z"/>
<path d="M94 211.8l3.5-.6v1.2zM94 201.9l3.5-.6v1.2zM108.4 201.3l3.5 .6-3.5 .6zM109.9 211.2l3.5 .6-3.5 .6z"/>
</g>
<text font-size="7" x="79" y="270.6">Car chassis</text>
<g font-size="4.9">
<text x="97.7" y="87.3">78.56</text>
<text x="97.1" y="102.4">73.43</text>
<text x="96.2" y="117.5">66.56</text>
<text x="95.8" y="132.6">49.1</text>
<text x="62.9" y="144.7" transform="rotate(-90 62.9 144.7)">52.01</text>
<text x="72.8" y="147.5" transform="rotate(-90 72.8 147.5)">40.41</text>
<text x="82.6" y="145.9" transform="rotate(-90 82.6 145.9)">33.28</text>
<text x="38" y="160.2" transform="rotate(-90 38 160.2)">66.33</text>
<text x="53" y="161" transform="rotate(-90 53 161)">60.03</text>
<text x="122.1" y="160.9" transform="rotate(-90 122.1 160.9)">50.5</text>
<text x="132" y="157.9" transform="rotate(-90 132 157.9)">58</text>
<text x="141.8" y="160.5" transform="rotate(-90 141.8 160.5)">63.92</text>
<text x="151.7" y="160" transform="rotate(-90 151.7 160)">67.84</text>
<text x="161.5" y="159.8" transform="rotate(-90 161.5 159.8)">70.45</text>
<text x="171.4" y="159.3" transform="rotate(-90 171.4 159.3)">73.77</text>
<text x="112.1" y="170.9">53.69</text>
<text x="113.2" y="180.7">58.12</text>
<text x="95.4" y="190.6">60.09</text>
<text x="96.8" y="200.5">71.52</text>
<text x="97.6" y="210.3">77.65</text>
<text x="79" y="248.5">Devesh suthar</text>
<text x="116.2" y="248.5">4/19/2025</text>
<text x="187.7" y="285.7">5/11</text>
</g>
<g font-size="2.5">
<text x="21" y="242.9">Dept.</text>
<text x="45" y="242.9">Technical reference</text>
<text x="79" y="242.9">Created by</text>
<text x="140" y="242.9">Approved by</text>
<text x="79" y="252.8">Document type</text>
<text x="140" y="252.8">Document status</text>
<text x="79" y="262.9">Title</text>
<text x="140" y="262.9">DWG No.</text>
<text x="140" y="279.9">Rev.</text>
<text x="150" y="279.9">Date of issue</text>
<text x="186" y="279.9">Sheet</text>
</g>
</svg>
